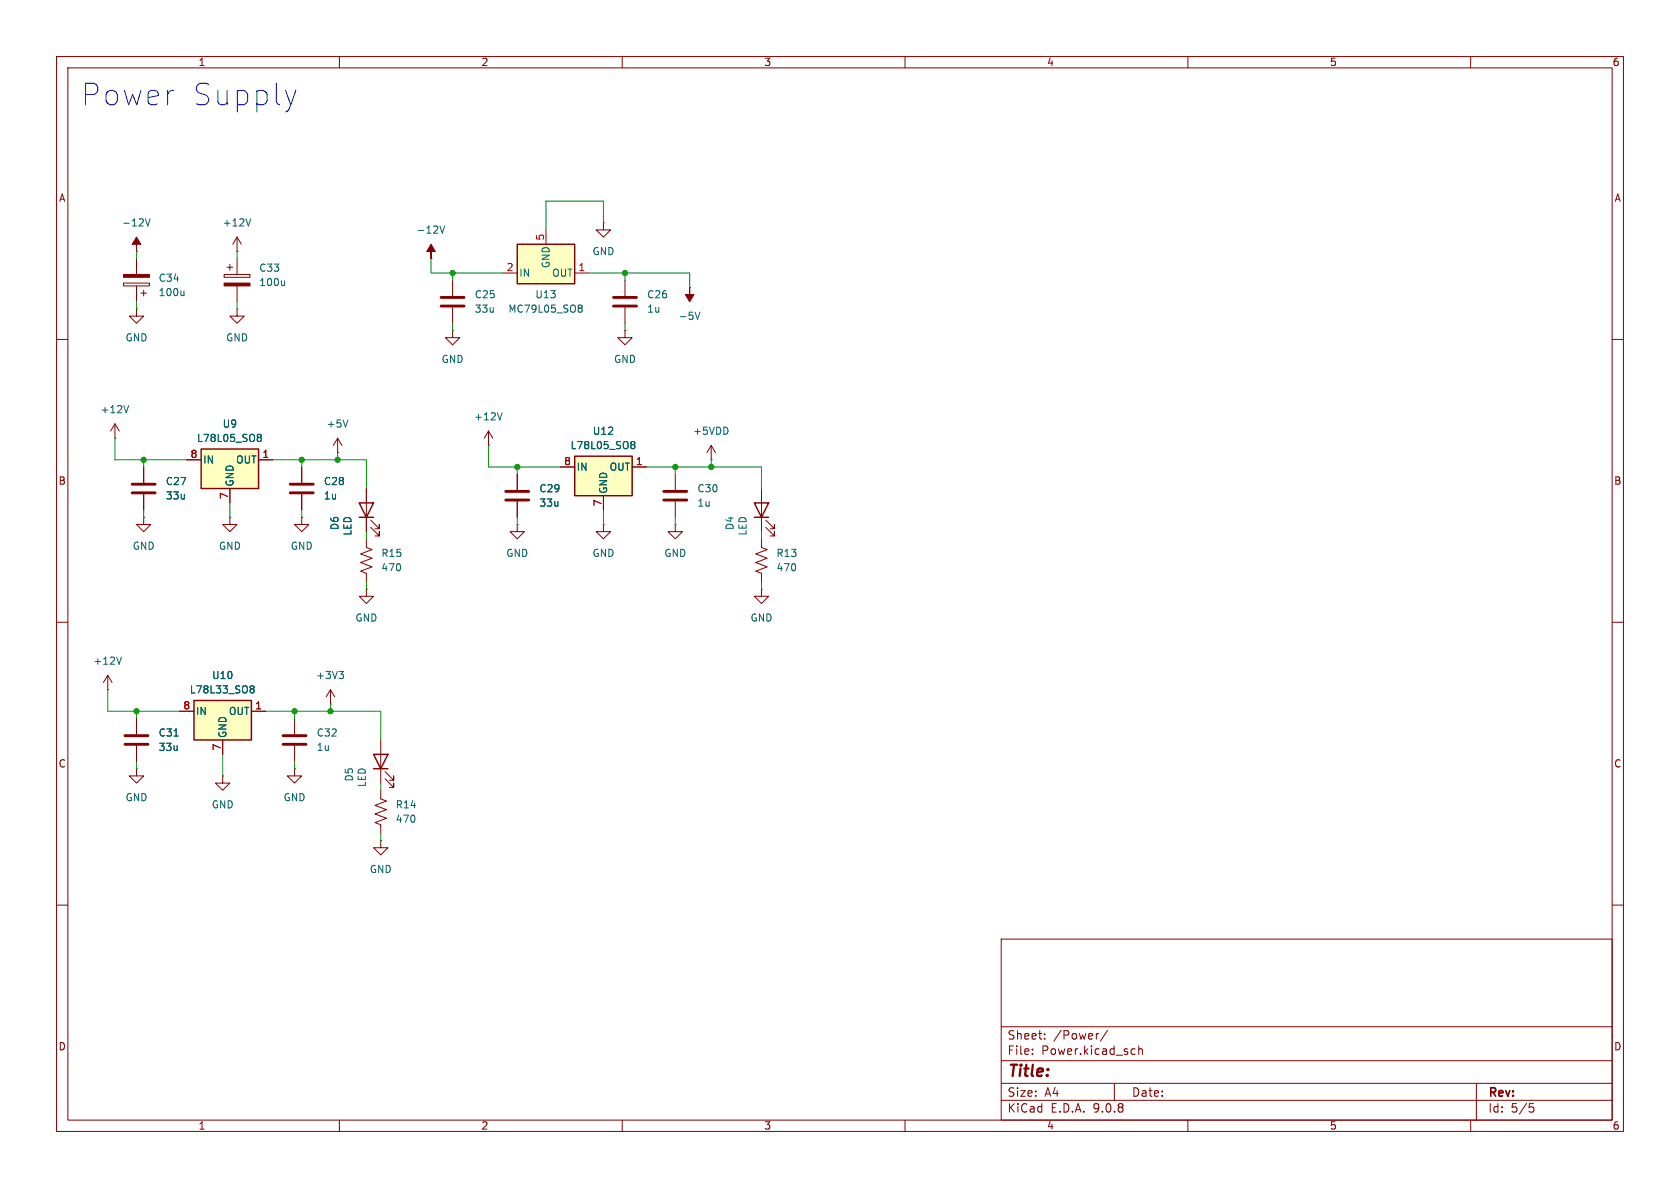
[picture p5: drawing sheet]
<svg xmlns="http://www.w3.org/2000/svg" width="297mm" height="210mm" viewBox="0 0 297 210" stroke-linecap="round" stroke-linejoin="round" font-family="sans-serif">
<g fill="none" stroke="#840000" stroke-width=".18">
<path d="M10 10h277v190h-277zM12 12h273v186h-273zM60 10v2M110 10v2M160 10v2M210 10v2M260 10v2M10 60h2M285 60h2M64.8 86.4v7.6M65.5 93.2l1.6 1.5v-.7v.7h-.8M65.5 91.9l1.6 1.6v-.8v.8h-.8"/>
<path d="M134.6 95.3v1.5l1 .4-2 .7 2 .8-2 .7 2 .8-2 .8 1 .3v1.6M134.6 86.4v7.6M135.4 93.2l1.5 1.5v-.7v.7h-.8M135.4 91.9l1.5 1.6v-.8v.8h-.8M10 110h2M134.6 104.1v1.3h1.3l-1.3 1.3-1.3-1.3h1.3M134.6 104.1h.1M285 110h2M58.4 124.5h.1M58.4 121.9l-.7 1.3M58.4 121.9l.8 1.3M58.4 121.9v2.6"/>
<path d="M10 160h2M177 166h108v32h-108zM285 160h2M60 198v2M110 198v2M160 198v2M177 194.5h108M177 191.5h108M177 187.5h108M177 181.5h108M182.5 186.3v.1M182.5 185.5v.1"/>
<path d="M184.7 183.6v.1M184.7 182.8v.1M194.2 182.7l-.2 .1M195.8 182.1l-1.3 2M197 191.5v3M200.2 185.4l.5 .1M200.7 186.3l-.5 .1M201.3 185.5l.2-.1 .4 .1 .1 .9M201.3 184.9v1.5M210 198v2M260 198v2M261 191.5v6.5"/>
<path d="M270.4 195.1h.7M270.5 195.7h.4l.3 .3-.2 .5-.5 .1"/>
</g>
<path d="M63.5 88.9h2.5l-1.2 2.5zM63.5 91.4h2.5M133.3 88.9h2.6l-1.3 2.5zM133.3 91.4h2.6" fill="none" stroke="#840000" stroke-width=".25"/>
<path d="M59.9 118.7h.8l-.4 .5M60.5 119.2l.2 .2v.3l-.2 .3" fill="none" stroke="#006464" stroke-width=".18"/>
<path d="M101.6 80.6h10.2v7h-10.2z" fill="#ffffc2"/>
<path d="M101.6 80.6h10.2v7h-10.2zM66 133.4h2.6l-1.3 2.5zM66 135.9h2.6" fill="none" stroke="#840000" stroke-width=".25"/>
<g fill="none" stroke="#840000" stroke-width=".18">
<path d="M24.1 54.6v1.3h1.3l-1.3 1.3-1.2-1.3h1.2M24.1 54.6h.1M41.9 54.6v1.3h1.3l-1.3 1.3-1.3-1.3h1.3M41.9 54.6h.1M20.3 77.5h.1M20.3 74.9l-.7 1.3M20.3 74.9l.8 1.3M20.3 74.9v2.6M125.7 78.7l-.7 1.3M125.7 78.7l.8 1.3M125.7 78.7v2.6M25.4 91.4v1.3h1.3l-1.3 1.3-1.3-1.3h1.3"/>
<path d="M25.4 91.4h.1M25.4 82.6v2.7M25.4 87.4v2.8M53.3 82.6v2.7M53.3 87.4v2.8M64.8 95.3v1.5l1 .4-2 .7 2 .8-2 .7 2 .8-2 .8 1 .3v1.6M91.4 92.7v1.3h1.3l-1.3 1.3-1.2-1.3h1.2M91.4 92.7h.1M91.4 83.8v2.8M91.4 88.6v2.8M99.1 82.6h2.5M106.7 92.7v1.3h1.2l-1.2 1.3-1.3-1.3h1.3"/>
<path d="M106.7 92.7h.1M106.7 87.6v2.6M111.8 82.6h2.5M119.4 92.7v1.3h1.2l-1.2 1.3-1.3-1.3h1.3M119.4 92.7h.1M119.4 83.8v2.8M119.4 88.6v2.8M125.7 81.3h.1M19 119.4l-.7 1.3M19 119.4l.8 1.3M19 119.4v2.5M19 121.9h.1"/>
<path d="M52.1 127v2.8M52.1 131.8v2.8M67.3 130.8v7.6M68.1 137.7l1.5 1.5v-.8v.8h-.8M68.1 136.4l1.5 1.5v-.7v.7h-.8"/>
</g>
<path d="M22.7 71.7l-.4 1.3M111.6 78.5l.2 .1M111.6 78.1l.4-.1 .2 .2v.2l-.2 .2M111.8 78.6h.2M111.8 78.6l-.2 .1M112 78.6l.2 .2v.4l-.2 .1h-.4M21.5 116.1l-.5 1.3" fill="none" stroke="#006464" stroke-width=".18"/>
<path d="M23.4 85.6h4M23.4 87.1h4M51.3 85.6h4.1M51.3 87.1h4.1M89.4 86.9h4.1M89.4 88.4h4.1M117.3 86.9h4.1M117.3 88.4h4.1M50 130h4.1M50 131.6h4.1" fill="none" stroke="#840000" stroke-width=".51"/>
<path d="M35.6 79.4h10.1v7h-10.1z" fill="#ffffc2"/>
<path d="M35.6 79.4h10.1v7h-10.1z" fill="none" stroke="#840000" stroke-width=".25"/>
<g fill="none" stroke="#840000" stroke-width=".18">
<path d="M59.7 77.5l-.8 1.2M59.7 77.5l.8 1.2M59.7 77.5v2.5M33 81.3h2.6M40.6 91.4v1.3h1.3l-1.3 1.3-1.2-1.3h1.2M40.6 91.4h.1M40.6 86.4v2.5M45.7 81.3h2.6M53.3 91.4v1.3h1.3l-1.3 1.3-1.2-1.3h1.2M53.3 91.4h.1M59.7 80h.1M64.8 104.1v1.3h1.2l-1.2 1.3-1.3-1.3h1.3"/>
<path d="M64.8 104.1h.1M24.1 127v2.8M24.1 131.8v2.8"/>
</g>
<path d="M45.6 77.3h.1M45.6 76.8h.4l.1 .1 .1 .2-.2 .2M45.7 77.3h.3M45.7 77.3l-.1 .1M46 77.3l.2 .3-.1 .3-.1 .1h-.4M61.5 74.2l-.4 1.3M30.8 130.1h.7" fill="none" stroke="#006464" stroke-width=".18"/>
<path d="M22.1 130h4.1M22.1 131.6h4.1" fill="none" stroke="#840000" stroke-width=".51"/>
<path d="M34.3 123.8h10.1v7h-10.1z" fill="#ffffc2"/>
<path d="M34.3 123.8h10.1v7h-10.1z" fill="none" stroke="#840000" stroke-width=".25"/>
<g fill="none" stroke="#840000" stroke-width=".18">
<path d="M106.7 39.4v1.2h1.2l-1.2 1.3-1.3-1.3h1.3M106.7 39.4h.1M21.8 50h4.6v.5h-4.6zM24.1 44.5h.1M24.1 45.7v2.8M24.1 50.5v2.8M24.9 51.8h1M25.4 51.3v1M39.6 48.5h4.6v.5h-4.6zM40.1 47.2h1M40.6 46.7v1.1M41.9 44.5h.1"/>
<path d="M41.9 41.9l-.8 1.3M41.9 41.9l.8 1.3M41.9 41.9v2.6M41.9 45.7v2.8M41.9 50.5v2.8M80 58.4v1.3h1.3l-1.3 1.3-1.3-1.3h1.3M80 58.4h.1M80 49.5v2.8M80 54.4v2.8M110.5 58.4v1.3h1.3l-1.3 1.3-1.3-1.3h1.3M110.5 58.4h.1M110.5 49.5v2.8"/>
<path d="M110.5 54.4v2.8M121.9 50.8h.1M86.4 78.7h.1M86.4 76.2l-.8 1.3M86.4 76.2l.7 1.3M86.4 76.2v2.5M24.1 135.9v1.3h1.3l-1.3 1.2-1.2-1.2h1.2M24.1 135.9h.1M31.7 125.7h2.6M39.4 137.2v1.2h1.2l-1.2 1.3-1.3-1.3h1.3M39.4 137.2h.1M39.4 130.8v2.6"/>
<path d="M44.4 125.7h2.6M52.1 135.9v1.3h1.2l-1.2 1.2-1.3-1.2h1.3M52.1 135.9h.1M67.3 139.7v1.5l1 .4-2 .8 2 .7-2 .8 2 .8-2 .7 1 .4v1.5M67.3 148.6v1.3h1.3l-1.3 1.2-1.3-1.2h1.3M67.3 148.6h.1"/>
</g>
<g fill="none" stroke="#006464" stroke-width=".18">
<path d="M25.7 38.7l.4 1.2 .4-1.2M44.3 38.7l-.4 1.2M32.5 51.4v.9M32.5 52.1l-.2 .2M50.3 49.6v.9M50.3 50.4l-.2 .1M122.9 55.2l.4 1.3 .4-1.3M88.8 73l-.4 1.2M44.3 121.7l.1 .1M44.3 121.3l.4-.1 .2 .2v.1l-.2 .3M44.4 121.8h.3M44.4 121.8h-.1"/>
<path d="M44.7 121.8l.2 .2v.4l-.2 .1-.4-.1"/>
</g>
<g fill="#840000" stroke="#840000" stroke-width=".18">
<path d="M121.9 50.8v1.3h.8l-.8 1.2-.7-1.2h.7z"/>
<path d="M39.6 50h4.6v.5h-4.6z"/>
<path d="M21.8 48.5h4.6v.5h-4.6z"/>
<path d="M24.1 41.9l.8 1.3h-.8v1.3v-1.3h-.7z"/>
</g>
<path d="M78 52.6h4M78 54.1h4M108.5 52.6h4M108.5 54.1h4" fill="none" stroke="#840000" stroke-width=".51"/>
<path d="M91.4 43.2h10.2v7h-10.2z" fill="#ffffc2"/>
<path d="M91.4 43.2h10.2v7h-10.2z" fill="none" stroke="#840000" stroke-width=".25"/>
<g fill="none" stroke="#840000" stroke-width=".18">
<path d="M76.2 45.7h.1M88.9 48.3h2.5M96.5 40.6v2.6M101.6 48.3h2.5M25.4 82.6v2.7M25.4 87.4v2.8M33 81.3h2.6M40.6 86.4v2.5M45.7 81.3h2.6M53.3 82.6v2.7M53.3 87.4v2.8M64.8 86.4v2.5"/>
<path d="M64.8 91.4v2.6M91.4 83.8v2.8M91.4 88.6v2.8M99.1 82.6h2.5M106.7 87.6v2.6M111.8 82.6h2.5M24.1 127v2.8M24.1 131.8v2.8M31.7 125.7h2.6M39.4 130.8v2.6M44.4 125.7h2.6"/>
</g>
<g fill="none" stroke="#006464" stroke-width=".18">
<path d="M77.8 39.9l.4 1.3 .4-1.3M102.4 53.9h.3l.2 .3-.2 .3M102.4 54.5h.3M102.7 54.5l.2 .2v.2l-.1 .2-.4 .1M45.6 77.3h.1M45.6 76.8h.4l.1 .1 .1 .2-.2 .2M45.7 77.3h.3M45.7 77.3l-.1 .1M46 77.3l.2 .3-.1 .3-.1 .1h-.4M111.6 78.5l.2 .1M111.6 78.1l.4-.1 .2 .2v.2l-.2 .2M111.8 78.6h.2"/>
<path d="M111.8 78.6l-.2 .1M112 78.6l.2 .2v.4l-.2 .1h-.4M30.8 130.1h.7M44.3 121.7l.1 .1M44.3 121.3l.4-.1 .2 .2v.1l-.2 .3M44.4 121.8h.3M44.4 121.8h-.1M44.7 121.8l.2 .2v.4l-.2 .1-.4-.1"/>
</g>
<path d="M76.2 43.2l.8 1.3h-.8v1.2v-1.2h-.8z" fill="#840000" stroke="#840000" stroke-width=".18"/>
<g fill="none" stroke="#009600" stroke-width=".18">
<path d="M106.7 39.4v-3.8h-10.2v5M24.1 44.5v1.2M24.1 53.3v1.3M41.9 44.5v1.2M41.9 53.3v1.3M76.2 45.7v2.6h12.7M80 48.3v1.2M80 57.2v1.2M104.1 48.3h17.8v2.5M110.5 48.3v1.2M110.5 57.2v1.2M20.3 77.5v3.8h12.7"/>
<path d="M86.4 78.7v3.9h12.7M25.4 81.3v1.3M25.4 90.2v1.2M40.6 88.9v2.5M48.3 81.3h16.5v5.1M53.3 81.3v1.3M53.3 90.2v1.2M59.7 80v1.3M64.8 94v1.3M91.4 82.6v1.2M91.4 91.4v1.3M106.7 90.2v2.5"/>
<path d="M114.3 82.6h20.3v3.8M119.4 82.6v1.2M119.4 91.4v1.3M125.7 81.3v1.3M134.6 94v1.3M64.8 102.9v1.2M134.6 102.9v1.2M19 121.9v3.8h12.7M24.1 125.7v1.3M24.1 134.6v1.3M39.4 133.4v3.8M47 125.7h20.3v5.1"/>
<path d="M52.1 125.7v1.3M52.1 134.6v1.3M58.4 124.5v1.2M67.3 138.4v1.3M67.3 147.3v1.3"/>
</g>
<path d="M52.3 16l-.9 2.5" fill="none" stroke="#0000c2" stroke-width=".18"/>
<g fill="#009600" stroke="#009600" stroke-width=".18">
<circle cx="110.5" cy="48.3" r=".46"/>
<circle cx="80" cy="48.3" r=".46"/>
<circle cx="53.3" cy="81.3" r=".46"/>
<circle cx="25.4" cy="81.3" r=".46"/>
<circle cx="119.4" cy="82.6" r=".46"/>
<circle cx="91.4" cy="82.6" r=".46"/>
<circle cx="59.7" cy="81.3" r=".46"/>
<circle cx="125.7" cy="82.6" r=".46"/>
<circle cx="52.1" cy="125.7" r=".46"/>
<circle cx="24.1" cy="125.7" r=".46"/>
<circle cx="58.4" cy="125.7" r=".46"/>
</g>
<g font-size="5.3" fill="#0000c2">
<text x="14.4" y="18.9">Power</text>
<text x="33.8" y="18.9">Supply</text>
</g>
<text font-size="2.8" fill="#840000" x="178" y="190.9">Title:</text>
<g font-size="2.1" fill="#840000">
<text x="178" y="184">Sheet:</text>
<text x="186.2" y="184">/Power/</text>
<text x="178" y="186.7">File:</text>
<text x="184.1" y="186.7">Power.kicad_sch</text>
<text x="178" y="196.9">KiCad</text>
<text x="178" y="194.1">Size:</text>
<text x="184.7" y="194.1">A4</text>
<text x="185.7" y="196.9">E.D.A.</text>
<text x="193.3" y="196.9">9.0.8</text>
<text x="200" y="194.1">Date:</text>
<text x="263" y="194.3">Rev:</text>
<text x="263" y="196.9">Id:</text>
<text x="267.1" y="196.9">5/5</text>
</g>
<g font-size="1.8" fill="#840000">
<text x="35" y="11.9">1</text>
<text x="85" y="11.9">2</text>
<text x="135" y="11.9">3</text>
<text x="185" y="11.9">4</text>
<text x="235" y="11.9">5</text>
<text x="285" y="11.9">6</text>
<text x="10.3" y="35.9">A</text>
<text x="285.3" y="35.9">A</text>
<text x="10.3" y="85.9">B</text>
<text x="285.3" y="85.9">B</text>
<text x="10.3" y="135.9">C</text>
<text x="285.3" y="135.9">C</text>
<text x="10.3" y="185.9">D</text>
<text x="285.3" y="185.9">D</text>
<text x="35" y="199.9">1</text>
<text x="85" y="199.9">2</text>
<text x="135" y="199.9">3</text>
<text x="185" y="199.9">4</text>
<text x="235" y="199.9">5</text>
<text x="285" y="199.9">6</text>
</g>
<g font-size="1.8" fill="#006464">
<text x="21.5" y="40.2">-12V</text>
<text x="39.3" y="40.2">+12V</text>
<text x="73.6" y="41.5">-12V</text>
<text x="97.4" y="47.5" transform="rotate(-90 97.4 47.5)">GND</text>
<text x="104.6" y="45.3">GND</text>
<text x="27.9" y="52.6">100u</text>
<text x="27.9" y="50">C34</text>
<text x="45.7" y="50.8">100u</text>
<text x="45.7" y="48.2">C33</text>
<text x="83.8" y="52.9">C25</text>
<text x="91.7" y="49.1">IN</text>
<text x="94.5" y="52.9">U13</text>
<text x="97.5" y="49.1">OUT</text>
<text x="114.3" y="52.9">C26</text>
<text x="83.8" y="55.5">33u</text>
<text x="89.8" y="55.5">MC79L05_SO8</text>
<text x="114.3" y="55.5">1u</text>
<text x="119.9" y="56.7">-5V</text>
<text x="22.1" y="60.6">GND</text>
<text x="39.9" y="60.6">GND</text>
<text x="78" y="64.4">GND</text>
<text x="108.5" y="64.4">GND</text>
<text x="17.7" y="73.3">+12V</text>
<text x="39.3" y="75.8">U9</text>
<text x="57.7" y="75.8">+5V</text>
<text x="83.7" y="74.5">+12V</text>
<text x="104.7" y="77.1">U12</text>
<text x="122.4" y="77.1">+5VDD</text>
<text x="34.7" y="78.3">L78L05_SO8</text>
<text x="35.8" y="82.1">IN</text>
<text x="41.6" y="82.1">OUT</text>
<text x="100.8" y="79.6">L78L05_SO8</text>
<text x="101.9" y="83.4">IN</text>
<text x="107.7" y="83.4">OUT</text>
<text x="29.2" y="86">C27</text>
<text x="29.2" y="88.5">33u</text>
<text x="41.5" y="86.1" transform="rotate(-90 41.5 86.1)">GND</text>
<text x="57.2" y="88.5">1u</text>
<text x="57.2" y="86">C28</text>
<text x="95.3" y="87.2">C29</text>
<text x="95.3" y="89.8">33u</text>
<text x="107.5" y="87.4" transform="rotate(-90 107.5 87.4)">GND</text>
<text x="123.2" y="89.8">1u</text>
<text x="123.2" y="87.2">C30</text>
<text x="60" y="93.8" transform="rotate(-90 60 93.8)">D6</text>
<text x="62.3" y="94.8" transform="rotate(-90 62.3 94.8)">LED</text>
<text x="129.9" y="93.8" transform="rotate(-90 129.9 93.8)">D4</text>
<text x="132.2" y="94.8" transform="rotate(-90 132.2 94.8)">LED</text>
<text x="23.4" y="97.4">GND</text>
<text x="38.6" y="97.4">GND</text>
<text x="51.3" y="97.4">GND</text>
<text x="67.3" y="101.2">470</text>
<text x="67.3" y="98.7">R15</text>
<text x="89.4" y="98.7">GND</text>
<text x="104.6" y="98.7">GND</text>
<text x="117.3" y="98.7">GND</text>
<text x="137.2" y="101.2">470</text>
<text x="137.2" y="98.7">R13</text>
<text x="62.7" y="110.1">GND</text>
<text x="132.6" y="110.1">GND</text>
<text x="16.4" y="117.7">+12V</text>
<text x="33.5" y="122.8">L78L33_SO8</text>
<text x="37.4" y="120.2">U10</text>
<text x="55.8" y="120.2">+3V3</text>
<text x="27.9" y="130.4">C31</text>
<text x="34.5" y="126.6">IN</text>
<text x="40.2" y="130.6" transform="rotate(-90 40.2 130.6)">GND</text>
<text x="40.4" y="126.6">OUT</text>
<text x="55.9" y="130.4">C32</text>
<text x="27.9" y="132.9">33u</text>
<text x="55.9" y="132.9">1u</text>
<text x="22.1" y="141.8">GND</text>
<text x="37.3" y="143.1">GND</text>
<text x="50" y="141.8">GND</text>
<text x="62.6" y="138.2" transform="rotate(-90 62.6 138.2)">D5</text>
<text x="64.9" y="139.2" transform="rotate(-90 64.9 139.2)">LED</text>
<text x="69.9" y="143.1">R14</text>
<text x="69.9" y="145.6">470</text>
<text x="65.3" y="154.5">GND</text>
</g>
<g font-size="1.8" fill="#a90000">
<text x="96.3" y="42.6" transform="rotate(-90 96.3 42.6)">5</text>
<text x="89.5" y="48">2</text>
<text x="102.2" y="48">1</text>
<text x="33.6" y="81">8</text>
<text x="46.3" y="81">1</text>
<text x="99.6" y="82.3">8</text>
<text x="112.3" y="82.3">1</text>
<text x="40.4" y="88.3" transform="rotate(-90 40.4 88.3)">7</text>
<text x="106.4" y="89.6" transform="rotate(-90 106.4 89.6)">7</text>
<text x="32.3" y="125.5">8</text>
<text x="45" y="125.5">1</text>
<text x="39.1" y="132.8" transform="rotate(-90 39.1 132.8)">7</text>
</g>
</svg>
